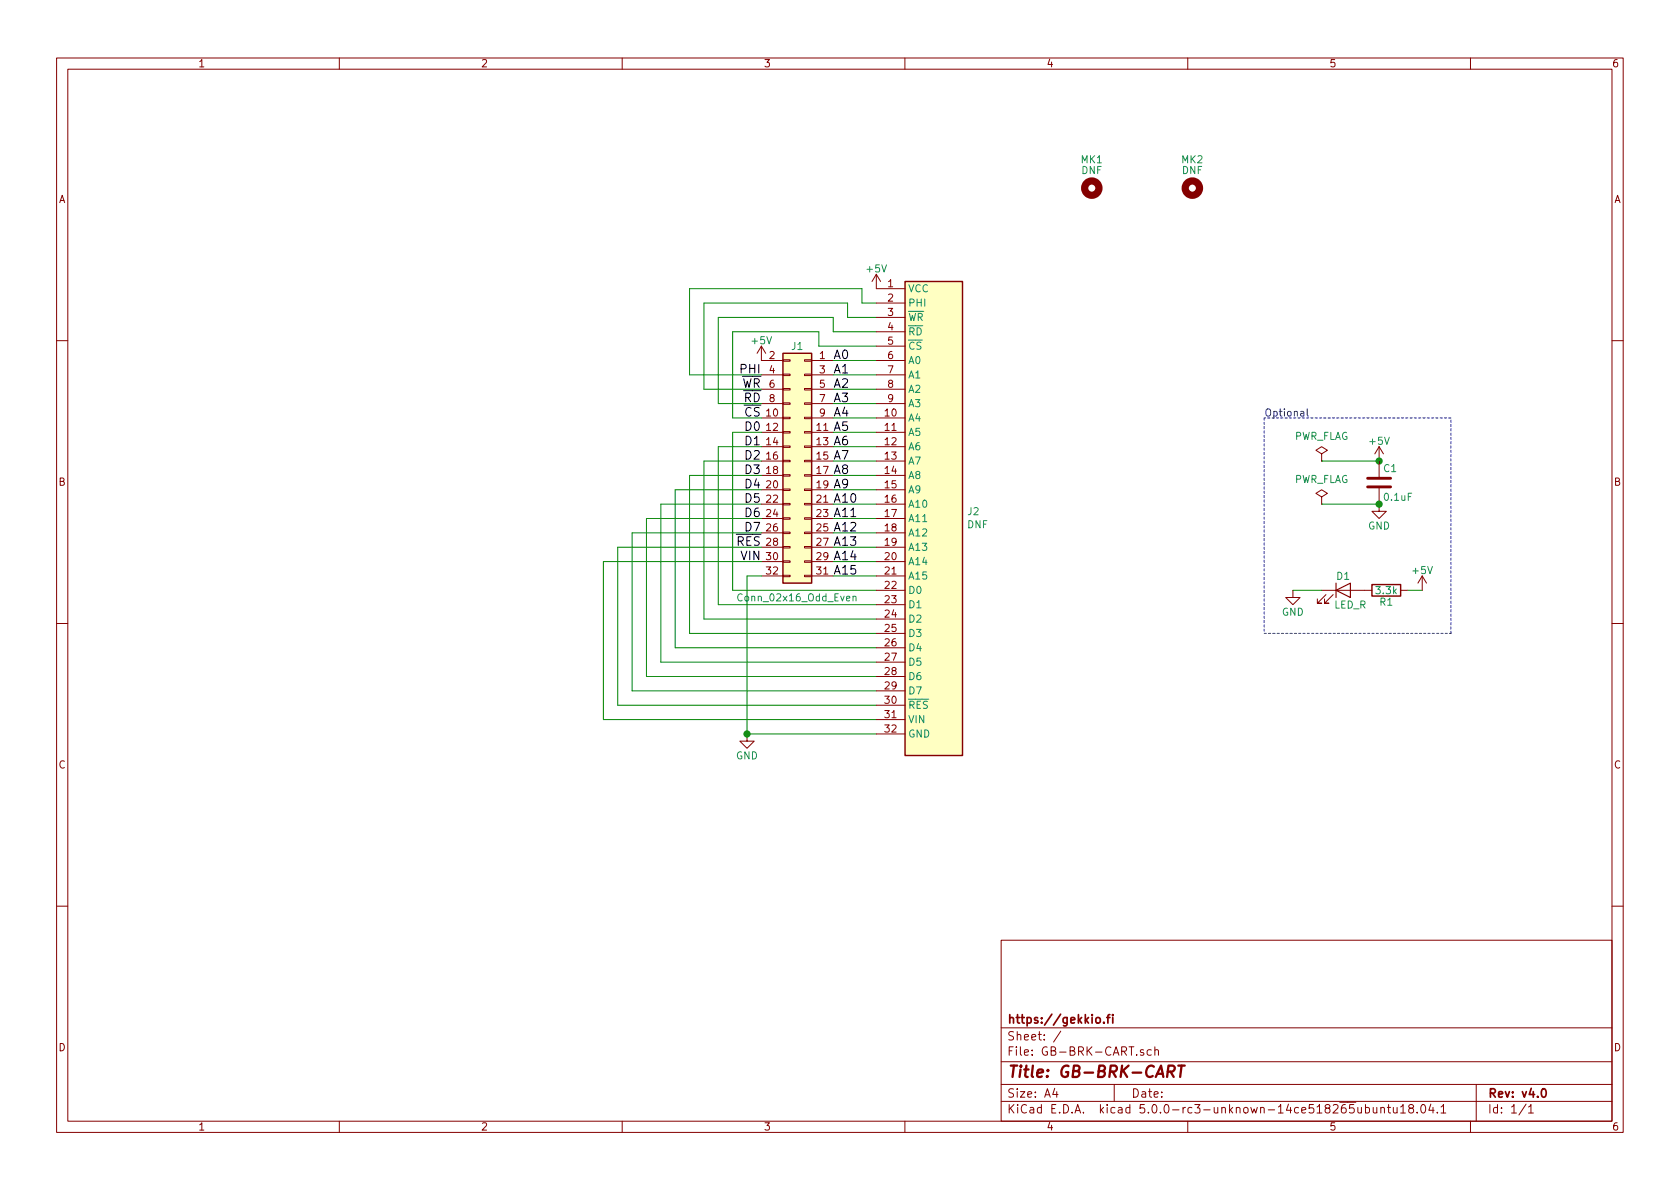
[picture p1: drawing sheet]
<svg xmlns="http://www.w3.org/2000/svg" width="297mm" height="210mm" viewBox="0 0 297 210" stroke-linecap="round" stroke-linejoin="round" font-family="sans-serif">
<g fill="none" stroke="#840000" stroke-width=".18">
<path d="M10 10.3h277v189.9h-277zM12 12.2h273v186.1h-273zM60 10.3v1.9M110 10.3v1.9M160 10.3v1.9M210 10.3v1.9M260 10.3v1.9M154.9 48.5l-.7 1.3M154.9 48.5v2.5h5.1M154.9 48.5l.8 1.3M154.9 53.6h5.1M154.9 56.1h5.1"/>
<path d="M154.9 58.7h5.1M10 60.2h2M134.6 61.2v2.5h3.8M134.6 66.3h3.8M134.6 68.8h3.8M134.6 71.4h3.8M134.6 73.9h3.8M134.6 76.4h3.8M134.6 79h3.8M134.6 61.2l-.7 1.3M134.6 61.2l.8 1.3M138.4 78.9h1.3v.2h-1.3z"/>
<path d="M138.4 76.3h1.3v.3h-1.3zM138.4 73.8h1.3v.2h-1.3zM138.4 71.2h1.3v.3h-1.3zM138.4 68.7h1.3v.3h-1.3zM138.4 66.2h1.3v.2h-1.3zM138.4 63.6h1.3v.3h-1.3zM142.2 78.9h1.3v.2h-1.3zM142.2 76.3h1.3v.3h-1.3zM142.2 73.8h1.3v.2h-1.3zM142.2 71.2h1.3v.3h-1.3zM142.2 68.7h1.3v.3h-1.3zM142.2 66.2h1.3v.2h-1.3z"/>
<path d="M142.2 63.6h1.3v.3h-1.3zM143.5 63.7h3.8M143.5 66.3h3.8M143.5 68.8h3.8M143.5 71.4h3.8M143.5 73.9h3.8M143.5 76.4h3.8M143.5 79h3.8M154.9 63.7h5.1M154.9 66.3h5.1M154.9 68.8h5.1M154.9 71.4h5.1"/>
<path d="M154.9 73.9h5.1M154.9 76.4h5.1M154.9 79h5.1M154.9 61.2h5.1M243.8 79l-.7 1.3M243.8 79v5.3M243.8 79l.8 1.3M285 60.2h2M134.6 86.6h3.8M134.6 99.3h3.8M134.6 89.1h3.8M134.6 91.7h3.8"/>
<path d="M134.6 81.5h3.8M134.6 94.2h3.8M134.6 84.1h3.8M134.6 96.8h3.8M138.4 99.2h1.3v.2h-1.3zM138.4 96.6h1.3v.3h-1.3zM138.4 94.1h1.3v.3h-1.3zM138.4 91.6h1.3v.2h-1.3zM138.4 89h1.3v.3h-1.3zM138.4 86.5h1.3v.2h-1.3zM138.4 83.9h1.3v.3h-1.3zM138.4 81.4h1.3v.3h-1.3z"/>
<path d="M142.2 99.2h1.3v.2h-1.3zM142.2 96.6h1.3v.3h-1.3zM142.2 94.1h1.3v.3h-1.3zM142.2 91.6h1.3v.2h-1.3zM142.2 89h1.3v.3h-1.3zM142.2 86.5h1.3v.2h-1.3zM142.2 83.9h1.3v.3h-1.3zM142.2 81.4h1.3v.3h-1.3zM143.5 86.6h3.8M143.5 99.3h3.8M143.5 89.1h3.8M143.5 91.7h3.8"/>
<path d="M143.5 81.5h3.8M143.5 94.2h3.8M143.5 84.1h3.8M143.5 96.8h3.8M154.9 86.6h5.1M154.9 99.3h5.1M154.9 89.1h5.1M154.9 91.7h5.1M154.9 81.5h5.1M154.9 94.2h5.1M154.9 84.1h5.1M154.9 96.8h5.1"/>
<path d="M233.7 80.3l1-.7-1-.6-1 .6 1 .7v1.2M233.7 81.5h.1M233.7 87.9l1-.7-1-.6-1 .6 1 .7v1.2M233.7 89.1h.1M243.8 86.4v4h1.3l-1.3 1.3-1.2-1.3h1.2M10 110.3h2M134.6 101.8h3.8M138.4 101.7h1.3v.3h-1.3zM142.2 101.7h1.3v.3h-1.3zM143.5 101.8h3.8M154.9 101.8h5.1M154.9 104.4h5.1"/>
<path d="M154.9 106.9h5.1M154.9 109.5h5.1M154.9 112h5.1M154.9 114.5h5.1M154.9 117.1h5.1M154.9 119.6h5.1M228.6 104.4v1.3h1.3l-1.3 1.2-1.3-1.2h1.3M233.7 104.4h8.9M234.4 105.2l-1.5 1.5h.8h-.8v-.8M235.7 105.2l-1.5 1.5h.7h-.7v-.8M247.6 104.4h1.3M251.5 101.8l-.8 1.3"/>
<path d="M251.5 101.8v2.6M251.5 101.8l.7 1.3M285 110.3h2M132.1 129.8v1.3h1.2l-1.2 1.2-1.3-1.2h1.3M154.9 122.2h5.1M154.9 124.7h5.1M154.9 127.2h5.1M154.9 129.8h5.1M10 160.2h2M177 166.3h108v32h-108zM285 160.2h2M60 198.3v1.9"/>
<path d="M110 198.3v1.9M160 198.3v1.9M177 194.8h108M177 191.8h108M177 187.8h108M177 181.8h108M186.5 192.5l-.4 1h1M186.8 193v1M187.6 182.3l-1.3 2M197 191.8v3M202.2 185.7l-.4-.1-.2 .2 .1 .2 .5 .2v.3h-.6M203.6 185.7l-.5-.1-.3 .3 .1 .6 .2 .1 .5-.1"/>
<path d="M204.2 185.7l.2-.1 .3 .1 .1 .9M204.2 185.1v1.5M210 198.3v1.9M240.1 195.8l.1 .9 .3 .1 .2-.1M240.7 195.8v1M241.4 195.9l.5-.1 .2 .3v.6l-.2 .1-.5-.1M241.4 195.3v1.5M242.8 195.8l.1 .9 .3 .1 .2-.1M243.4 195.8v1M244.1 196l.3-.2 .3 .1 .1 .9M244.1 195.8v1M245.3 195.8h.6"/>
<path d="M245.5 195.3v1.3l.4 .2M246.4 195.8v.8a.39 .39 0 0 0 .6 .1M247 195.8v1M247.6 195.8l.5-.5v1.5M247.6 196.8h.9M249.4 196l-.3-.3v-.2l.3-.2 .4 .1 .1 .2v.2l-.7 .2a.48 .48 0 0 0-.1 .7l.3 .1 .5-.1a.48 .48 0 0 0-.1-.7h-.2M250.6 196.7v.1M251.4 195.5l.2-.2a.81 .81 0 0 1 .6 .6 .81 .81 0 0 1-.3 .8l-.2 .1a.79 .79 0 0 1-.3-1.3zM253 195.2l-.4 1.1h1M253.4 195.8v1M254.1 196.7v.1M254.8 195.8l.4-.5v1.5"/>
<path d="M254.8 196.8h.8M260 198.3v1.9M261 191.8v6.5M269.8 195.2l-1.2 2M270.3 195.8l.4-.5v1.5M270.3 196.8h.8"/>
</g>
<path d="M195.7 179.9h.5M196.2 179.4l-.3 .2v1.3M196.7 179.4v.2M196.7 179.9v1M193.8 180.1l.2-.2 .5 .2v.7l-.3 .1-.4-.1zM195.2 180.8v.1M272.7 192.7l.2-.2a.81 .81 0 0 1 .6 .6 .81 .81 0 0 1-.3 .8l-.2 .1a.79 .79 0 0 1-.3-1.3z" fill="none" stroke="#840000" stroke-width=".3"/>
<path d="M206.5 189.5h.7a.56 .56 0 0 0 .5-.5 .56 .56 0 0 0-.3-.6h-.8l-.3 2M207 189.5l.5 .9M208.3 188.4h1.2M208.9 188.4l-.2 2" fill="none" stroke="#840000" stroke-width=".41"/>
<g fill="#ffffc2" stroke="#ffffc2" stroke-width=".18">
<path d="M138.4 62.5h5.1v40.6h-5.1z"/>
<path d="M160 49.8h10.2v83.8h-10.2z"/>
</g>
<path d="M160 49.8h10.2v83.8h-10.2zM138.4 62.5h5.1v40.6h-5.1zM242.6 103.4h5v2h-5z" fill="none" stroke="#840000" stroke-width=".25"/>
<path d="M150.8 105.6l.2-.2 .3 .1 .1 .8M150.8 105.4v.9" fill="none" stroke="#008484" stroke-width=".18"/>
<path d="M236.2 104.4l2.6-1.3v2.6zM236.2 103.1v2.6" fill="none" stroke="#840000" stroke-width=".2"/>
<g fill="none" stroke="#840000" stroke-width="1.3">
<circle cx="193" cy="33.3" r="1.27"/>
<circle cx="210.8" cy="33.3" r="1.27"/>
</g>
<g fill="none" stroke="#008400" stroke-width=".18">
<path d="M154.9 53.6h-2.5v-2.6h-30.5v15.3h12.7M154.9 56.1h-5v-2.5h-25.4v15.2h10.1M154.9 58.7h-7.6v-2.6h-20.3v15.3h7.6M134.6 76.4h-5.1v28h25.4M134.6 79h-7.6v27.9h27.9M147.3 63.7h7.6M147.3 66.3h7.6M147.3 68.8h7.6M147.3 71.4h7.6M147.3 73.9h7.6M147.3 76.4h7.6M147.3 79h7.6"/>
<path d="M154.9 61.2h-10.1v-2.5h-15.3v15.2h5.1M134.6 81.5h-10.1v28h30.4M134.6 84.1h-12.7v27.9h33M134.6 86.6h-15.2v27.9h35.5M134.6 89.1h-17.8v28h38.1M134.6 91.7h-20.3v27.9h40.6M134.6 94.2h-22.8v28h43.1M134.6 96.8h-25.4v27.9h45.7M134.6 99.3h-27.9v27.9h48.2M147.3 81.5h7.6M147.3 84.1h7.6M147.3 86.6h7.6"/>
<path d="M147.3 89.1h7.6M147.3 91.7h7.6M147.3 94.2h7.6M147.3 96.8h7.6M147.3 99.3h7.6M233.7 81.5h10.1M233.7 89.1h10.1M134.6 101.8h-2.5v28h22.8M147.3 101.8h7.6M228.6 104.4h5.1M248.9 104.4h2.6"/>
</g>
<g fill="#008400" stroke="#008400" stroke-width=".25">
<circle cx="132.1" cy="129.8" r=".51"/>
<circle cx="243.8" cy="81.5" r=".51"/>
<circle cx="243.8" cy="89.1" r=".51"/>
</g>
<path d="M241.8 86.1h4.1M241.8 84.6h4.1" fill="none" stroke="#840000" stroke-width=".51"/>
<path d="M223.5 73.9v38.1M256.5 73.9h-33M223.5 112h33M256.5 112v-38.1" fill="none" stroke="#0000c2" stroke-width=".18" stroke-dasharray=".4 .4"/>
<path d="M231.1 72.3v1.1l.2 .2" fill="none" stroke="#0000c2" stroke-width=".18"/>
<text font-size="2.8" fill="#840000" x="178" y="190.5">Title: GB-BRK-CART</text>
<g font-size="2.1">
<text x="147.3" y="63.5">A0</text>
<text x="131.1" y="66">PHI</text>
<text x="131.1" y="68.6">WR</text>
<text x="131.5" y="71.1">RD</text>
<text x="147.3" y="71.1">A3</text>
<text x="147.3" y="68.6">A2</text>
<text x="147.3" y="66">A1</text>
<text x="131.7" y="73.7">CS</text>
<text x="131.9" y="76.2">D0</text>
<text x="147.3" y="76.2">A5</text>
<text x="147.3" y="73.7">A4</text>
<text x="131.9" y="78.7">D1</text>
<text x="131.9" y="81.3">D2</text>
<text x="131.9" y="83.8">D3</text>
<text x="147.3" y="83.8">A8</text>
<text x="147.3" y="81.3">A7</text>
<text x="147.3" y="78.7">A6</text>
<text x="131.9" y="86.4">D4</text>
<text x="131.9" y="88.9">D5</text>
<text x="147.3" y="88.9">A10</text>
<text x="147.3" y="86.4">A9</text>
<text x="131.9" y="91.4">D6</text>
<text x="131.9" y="94">D7</text>
<text x="147.3" y="94">A12</text>
<text x="147.3" y="91.4">A11</text>
<text x="130.3" y="96.5">RES</text>
<text x="131.1" y="99.1">VIN</text>
<text x="147.3" y="101.6">A15</text>
<text x="147.3" y="99.1">A14</text>
<text x="147.3" y="96.5">A13</text>
</g>
<g font-size="2.1" fill="#840000">
<text x="178" y="184">Sheet: /</text>
<text x="178" y="181">https://gekkio.fi</text>
<text x="178" y="186.7">File: GB-BRK-CART.sch</text>
<text x="178" y="196.9">KiCad E.D.A. kicad 5.0.0-rc3-unknown-14ce518265ubuntu18.04.1</text>
<text x="178" y="194.1">Size: A4</text>
<text x="200" y="194.1">Date:</text>
<text x="263" y="194.1">Rev: v4.0</text>
<text x="263" y="196.9">Id: 1/1</text>
</g>
<g font-size="1.8" fill="#840000">
<text x="35" y="11.9">1</text>
<text x="85" y="11.9">2</text>
<text x="135" y="11.9">3</text>
<text x="185" y="11.9">4</text>
<text x="235" y="11.9">5</text>
<text x="285" y="11.9">6</text>
<text x="10.4" y="35.9">A</text>
<text x="285.4" y="35.9">A</text>
<text x="157" y="50.8">1</text>
<text x="157" y="53.3">2</text>
<text x="157" y="55.9">3</text>
<text x="157" y="58.4">4</text>
<text x="136" y="63.5">2</text>
<text x="144.9" y="63.5">1</text>
<text x="157" y="61">5</text>
<text x="157" y="63.5">6</text>
<text x="136" y="66">4</text>
<text x="136" y="68.6">6</text>
<text x="136" y="71.1">8</text>
<text x="144.9" y="66">3</text>
<text x="144.9" y="68.6">5</text>
<text x="144.9" y="71.1">7</text>
<text x="157" y="66">7</text>
<text x="157" y="68.6">8</text>
<text x="157" y="71.1">9</text>
<text x="135.6" y="73.7">10</text>
<text x="135.6" y="76.2">12</text>
<text x="144.4" y="76.2">11</text>
<text x="144.9" y="73.7">9</text>
<text x="156.5" y="73.7">10</text>
<text x="156.5" y="76.2">11</text>
<text x="135.6" y="78.7">14</text>
<text x="135.6" y="81.3">16</text>
<text x="135.6" y="83.8">18</text>
<text x="144.4" y="78.7">13</text>
<text x="144.4" y="81.3">15</text>
<text x="144.4" y="83.8">17</text>
<text x="156.5" y="78.7">12</text>
<text x="156.5" y="81.3">13</text>
<text x="156.5" y="83.8">14</text>
<text x="10.4" y="85.9">B</text>
<text x="135.6" y="86.4">20</text>
<text x="135.6" y="88.9">22</text>
<text x="144.4" y="88.9">21</text>
<text x="144.4" y="86.4">19</text>
<text x="156.5" y="86.4">15</text>
<text x="156.5" y="88.9">16</text>
<text x="285.4" y="85.9">B</text>
<text x="135.6" y="91.4">24</text>
<text x="135.6" y="94">26</text>
<text x="144.4" y="91.4">23</text>
<text x="144.4" y="94">25</text>
<text x="156.5" y="91.4">17</text>
<text x="156.5" y="94">18</text>
<text x="135.6" y="99.1">30</text>
<text x="135.6" y="101.6">32</text>
<text x="135.6" y="96.5">28</text>
<text x="144.4" y="101.6">31</text>
<text x="144.4" y="96.5">27</text>
<text x="144.4" y="99.1">29</text>
<text x="156.5" y="96.5">19</text>
<text x="156.5" y="99.1">20</text>
<text x="156.5" y="101.6">21</text>
<text x="156.5" y="104.1">22</text>
<text x="156.5" y="106.7">23</text>
<text x="156.5" y="109.2">24</text>
<text x="156.5" y="111.8">25</text>
<text x="156.5" y="114.3">26</text>
<text x="156.5" y="116.8">27</text>
<text x="156.5" y="119.4">28</text>
<text x="156.5" y="121.9">29</text>
<text x="156.5" y="124.5">30</text>
<text x="156.5" y="127">31</text>
<text x="156.5" y="129.5">32</text>
<text x="10.4" y="135.9">C</text>
<text x="285.4" y="135.9">C</text>
<text x="10.4" y="185.9">D</text>
<text x="285.4" y="185.9">D</text>
<text x="35" y="199.9">1</text>
<text x="85" y="199.9">2</text>
<text x="135" y="199.9">3</text>
<text x="185" y="199.9">4</text>
<text x="235" y="199.9">5</text>
<text x="285" y="199.9">6</text>
</g>
<g font-size="1.8" fill="#008484">
<text x="191.2" y="28.9">MK1</text>
<text x="209" y="28.9">MK2</text>
<text x="191.2" y="30.8">DNF</text>
<text x="209" y="30.8">DNF</text>
<text x="153.3" y="48.2">+5V</text>
<text x="160.5" y="51.7">VCC</text>
<text x="160.5" y="54.2">PHI</text>
<text x="160.5" y="56.8">WR</text>
<text x="160.5" y="59.3">RD</text>
<text x="133" y="60.9">+5V</text>
<text x="140" y="61.9">J1</text>
<text x="160.5" y="61.8">CS</text>
<text x="160.5" y="64.4">A0</text>
<text x="160.5" y="66.9">A1</text>
<text x="160.5" y="69.5">A2</text>
<text x="160.5" y="74.5">A4</text>
<text x="160.5" y="77.1">A5</text>
<text x="160.5" y="72">A3</text>
<text x="228.7" y="77.8">PWR_FLAG</text>
<text x="160.5" y="79.6">A6</text>
<text x="160.5" y="82.2">A7</text>
<text x="242.2" y="78.7">+5V</text>
<text x="244.7" y="83.5">C1</text>
<text x="160.5" y="84.7">A8</text>
<text x="160.5" y="87.2">A9</text>
<text x="160.5" y="89.8">A10</text>
<text x="228.7" y="85.4">PWR_FLAG</text>
<text x="244.9" y="88.6">0.1uF</text>
<text x="160.5" y="92.3">A11</text>
<text x="160.5" y="94.9">A12</text>
<text x="171" y="93.4">DNF</text>
<text x="171.1" y="91.1">J2</text>
<text x="241.9" y="93.6">GND</text>
<text x="160.5" y="97.4">A13</text>
<text x="160.5" y="99.9">A14</text>
<text x="249.9" y="101.5">+5V</text>
<text x="130.9" y="106.3">Conn_02x16_Odd_Even</text>
<text x="160.5" y="102.5">A15</text>
<text x="160.5" y="105">D0</text>
<text x="160.5" y="107.6">D1</text>
<text x="235.9" y="107.6">LED_R</text>
<text x="236.4" y="102.5">D1</text>
<text x="243.4" y="105.1">3.3k</text>
<text x="244" y="107.1">R1</text>
<text x="160.5" y="110.1">D2</text>
<text x="160.5" y="112.6">D3</text>
<text x="226.6" y="108.9">GND</text>
<text x="160.5" y="115.2">D4</text>
<text x="160.5" y="117.7">D5</text>
<text x="160.5" y="120.3">D6</text>
<text x="160.5" y="122.8">D7</text>
<text x="160.5" y="125.3">RES</text>
<text x="160.5" y="127.9">VIN</text>
<text x="160.5" y="130.4">GND</text>
<text x="130.1" y="134.3">GND</text>
</g>
<text font-size="1.8" fill="#0000c2" x="223.5" y="73.7">Optional</text>
</svg>
